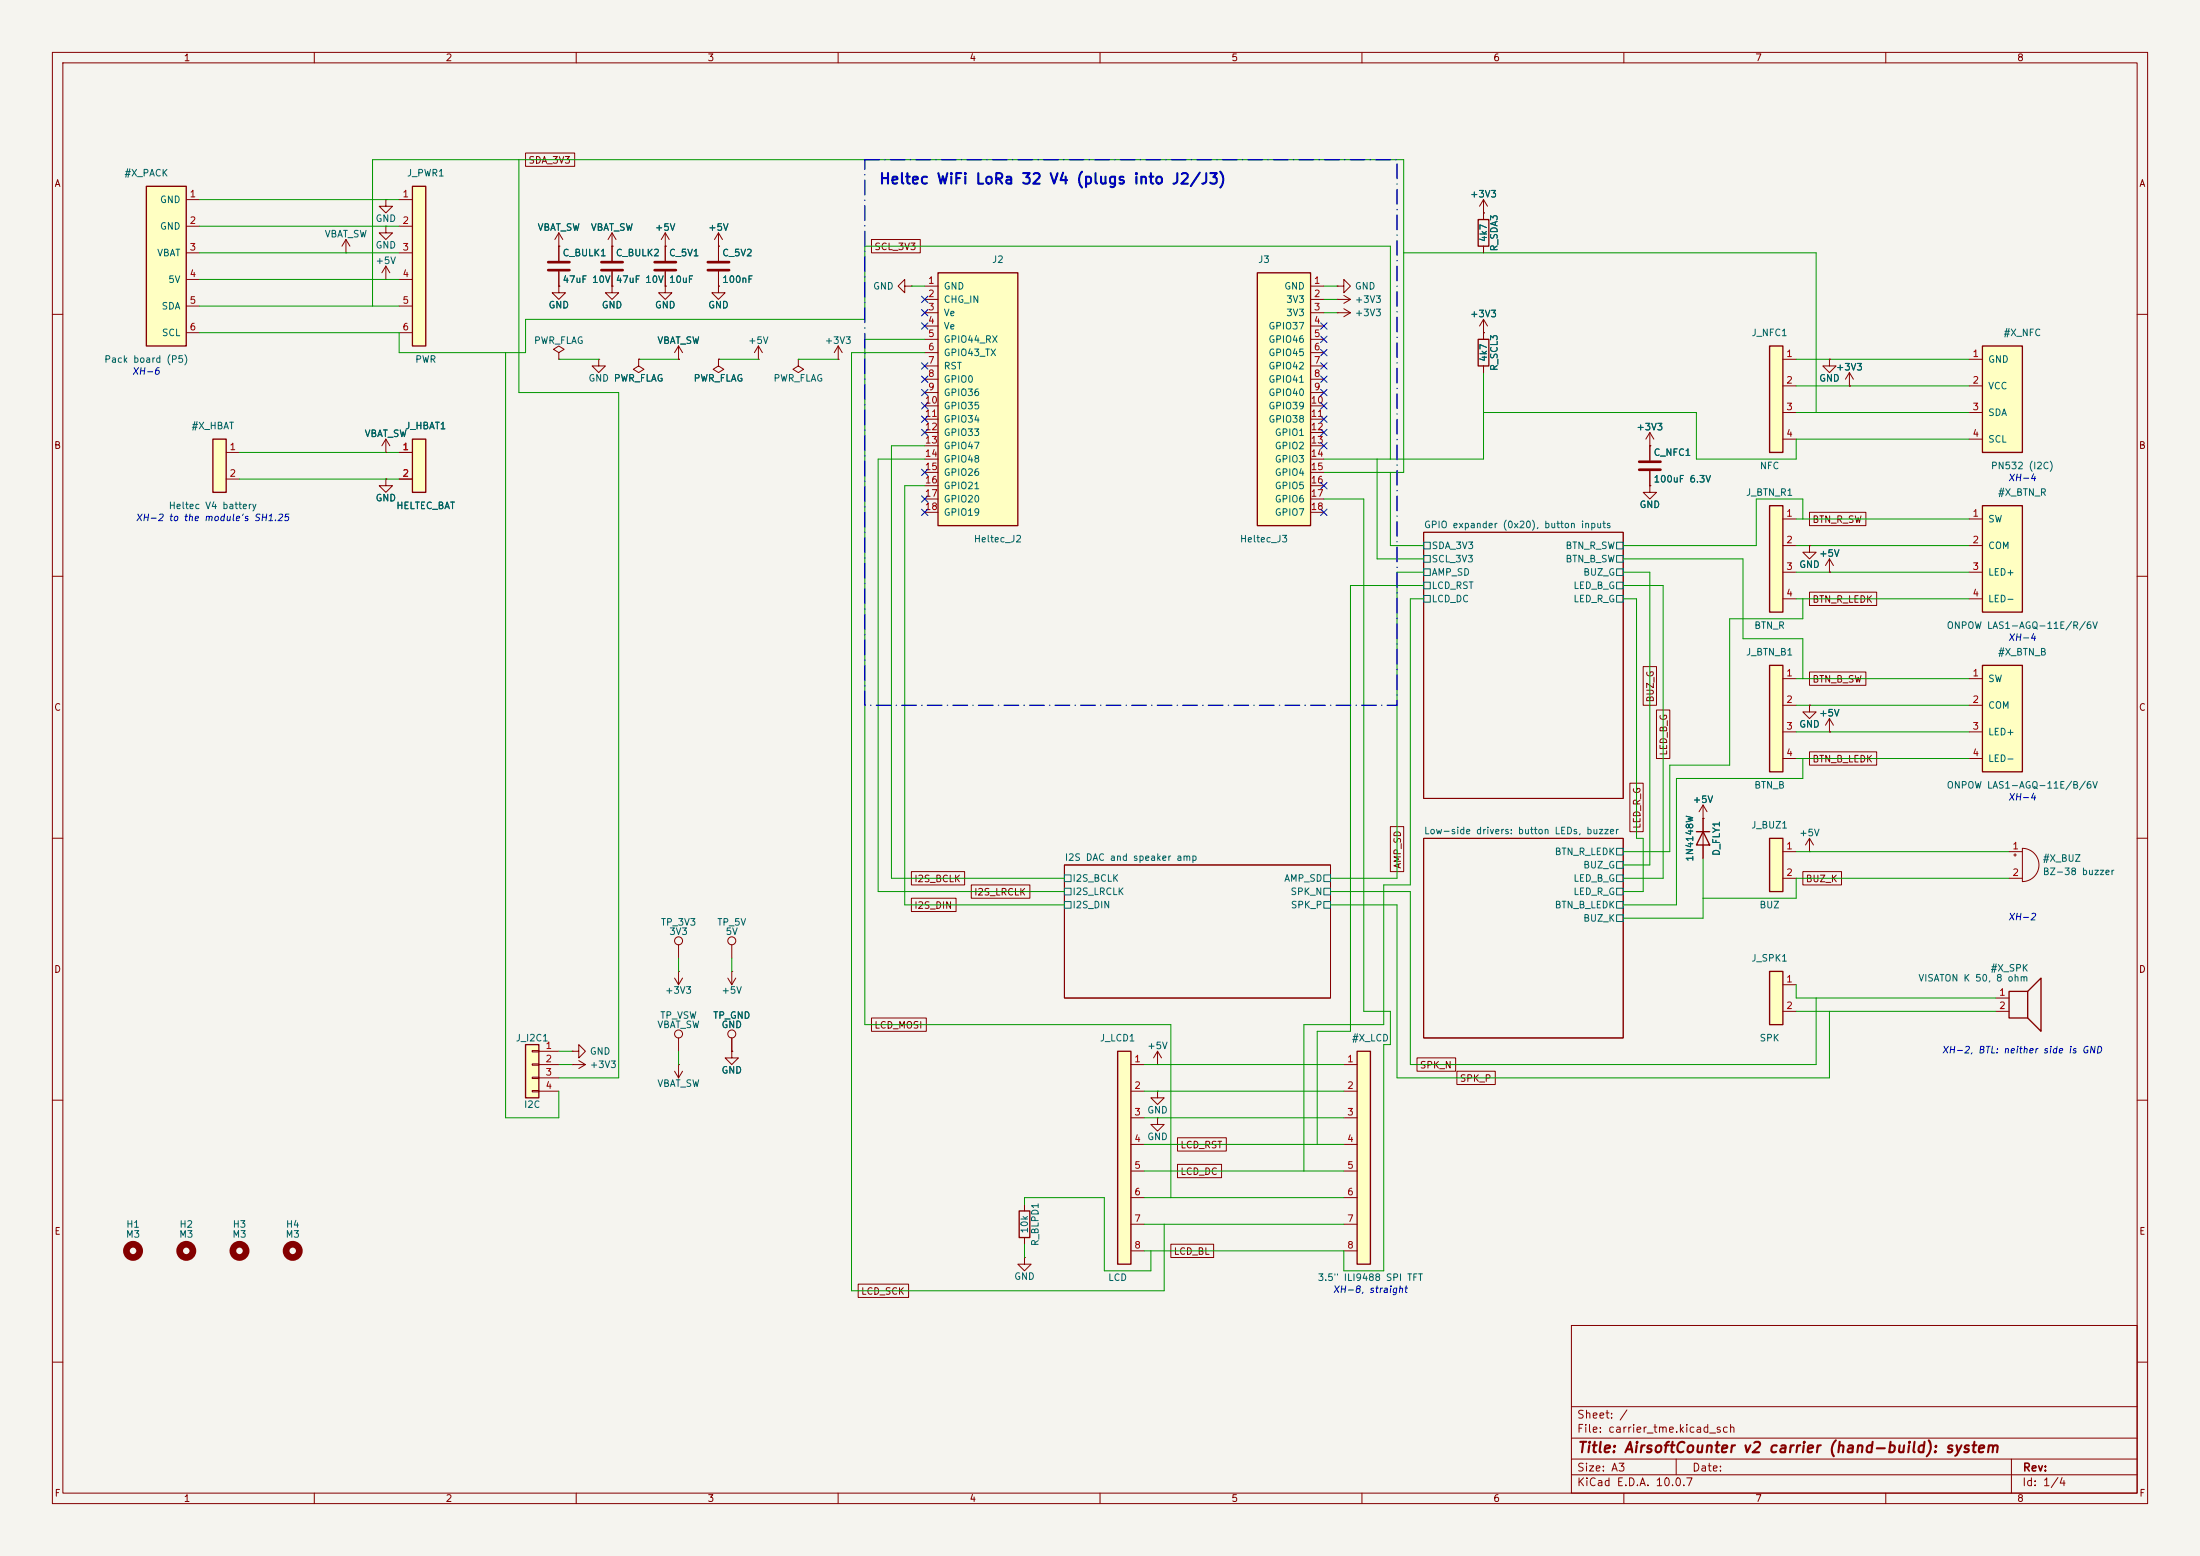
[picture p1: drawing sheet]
<svg xmlns="http://www.w3.org/2000/svg" width="420mm" height="297mm" viewBox="0 0 420 297" stroke-linecap="round" stroke-linejoin="round" font-family="sans-serif">
<path d="M0 0h420v297h-420z" fill="#f5f4ef" stroke="#f5f4ef" stroke-width=".19"/>
<g fill="none" stroke="#840000" stroke-width=".19">
<path d="M10 10h400v277h-400zM12 12h396v273h-396zM60 10v2M110 10v2M160 10v2M210 10v2M260 10v2M310 10v2M360 10v2M73.7 38.1v1.3h1.2l-1.2 1.2-1.3-1.2h1.3M73.7 38.1h.1M10 60h2"/>
<path d="M408 60h2M10 110h2M271.8 101.6h38.1v50.8h-38.1zM408 110h2M10 160h2M408 160h2M203.2 165.1h50.8v25.4h-50.8zM271.8 160h38.1v38.1h-38.1zM129.5 180.3v2.6M138.9 186.7l.8 1.3M139.7 185.4h.1M139.7 180.3v2.6"/>
<path d="M139.7 185.4v2.6M139.7 198.1v2.6M140.5 186.7l-.8 1.3M10 210h2M109.2 200.7h1.3v-1.3l1.3 1.3-1.3 1.2v-1.2M109.2 200.7h.1M139.7 200.7v1.2h1.3l-1.3 1.3-1.3-1.3h1.3M139.7 200.7h.1M408 210h2M300 253h108v32h-108zM10 260h2M300 278.5h108"/>
<path d="M300 274.5h108M300 268.5h108M320 278.5v3M384 278.5v6.5M408 260h2M60 285v2M110 285v2M160 285v2M210 285v2M260 285v2M300 281.5h108M310 285v2"/>
<path d="M360 285v2"/>
<circle cx="129.5" cy="179.6" r=".76"/>
<circle cx="139.7" cy="179.6" r=".76"/>
<circle cx="139.7" cy="197.4" r=".76"/>
</g>
<g fill="none" stroke="#006464" stroke-width=".19">
<path d="M271.8 103.5h1.2v1.3h-1.2zM271.8 106h1.2v1.3h-1.2zM271.8 108.6h1.2v1.3h-1.2zM271.8 111.1h1.2v1.3h-1.2zM271.8 113.7h1.2v1.2h-1.2zM308.6 103.5h1.3v1.3h-1.3zM308.6 106h1.3v1.3h-1.3zM308.6 108.6h1.3v1.3h-1.3zM308.6 111.1h1.3v1.3h-1.3zM308.6 113.7h1.3v1.2h-1.3zM203.2 167h1.3v1.3h-1.3zM203.2 169.5h1.3v1.3h-1.3z"/>
<path d="M203.2 172.1h1.3v1.3h-1.3zM252.7 167h1.3v1.3h-1.3zM252.7 169.5h1.3v1.3h-1.3zM252.7 172.1h1.3v1.3h-1.3zM308.6 161.9h1.3v1.3h-1.3zM308.6 164.5h1.3v1.2h-1.3zM308.6 167h1.3v1.3h-1.3zM308.6 169.5h1.3v1.3h-1.3zM308.6 172.1h1.3v1.3h-1.3zM308.6 174.6h1.3v1.3h-1.3z"/>
</g>
<path d="M100.3 199.4h2.6v10.2h-2.6z" fill="#ffffc2"/>
<path d="M100.3 199.4h2.6v10.2h-2.6z" fill="none" stroke="#840000" stroke-width=".25"/>
<path d="M101.6 200.5h1.3v.3h-1.3zM101.6 203.1h1.3v.2h-1.3zM101.6 205.6h1.3v.3h-1.3zM101.6 208.2h1.3v.2h-1.3zM102.9 200.7h3.8M102.9 203.2h3.8M102.9 205.7h3.8M102.9 208.3h3.8" fill="none" stroke="#840000" stroke-width=".19"/>
<path d="M40.6 83.8h2.6v10.2h-2.6z" fill="#ffffc2"/>
<path d="M40.6 83.8h2.6v10.2h-2.6z" fill="none" stroke="#840000" stroke-width=".25"/>
<path d="M43.2 86.4h2.5M43.2 91.4h2.5" fill="none" stroke="#840000" stroke-width=".19"/>
<path d="M27.9 35.6h7.7v30.4h-7.7z" fill="#ffffc2"/>
<path d="M27.9 35.6h7.7v30.4h-7.7z" fill="none" stroke="#840000" stroke-width=".25"/>
<g fill="none" stroke="#840000" stroke-width=".19">
<path d="M35.6 38.1h2.5M35.6 43.2h2.5M35.6 48.3h2.5M35.6 53.3h2.5M35.6 58.4h2.5M66 48.3h.1M66 45.7l-.7 1.3M66 45.7l.8 1.3M66 45.7v2.6M73.7 53.3h.1M73.7 43.2v1.3h1.2l-1.2 1.2-1.3-1.2h1.3M73.7 43.2h.1"/>
<path d="M73.7 50.8l-.8 1.3M73.7 50.8l.7 1.3M73.7 50.8v2.5M35.6 63.5h2.5M144.8 68.6h.1M144.8 66l-.8 1.3M144.8 66l.7 1.3M144.8 66v2.6M128.8 186.7l.7 1.3M129.5 185.4h.1M129.5 185.4v2.6M130.3 186.7l-.8 1.3"/>
<path d="M109.2 203.2h.1M109.2 203.2h2.6M110.5 202.4l1.3 .8M111.8 203.2l-1.3 .8M128.8 204.5l.7 1.2M129.5 203.2h.1M129.5 203.2v2.5M130.3 204.5l-.8 1.2"/>
</g>
<g fill="none" stroke="#840000" stroke-width="1.3">
<circle cx="45.7" cy="238.8" r="1.27"/>
<circle cx="55.9" cy="238.8" r="1.27"/>
</g>
<path d="M259.1 200.7h2.5v40.6h-2.5z" fill="#ffffc2"/>
<path d="M259.1 200.7h2.5v40.6h-2.5z" fill="none" stroke="#840000" stroke-width=".25"/>
<g fill="none" stroke="#840000" stroke-width=".19">
<path d="M116.8 54.6v1.3h1.3l-1.3 1.3-1.2-1.3h1.2M116.8 54.6h.1M127 54.6v1.3h1.3l-1.3 1.3-1.3-1.3h1.3M127 54.6h.1M114.3 68.6v1.3h1.3l-1.3 1.2-1.3-1.2h1.3M114.3 68.6h.1M121.9 68.6v1.3l1 .6-1 .6-1-.6 1-.6M121.9 68.6h.1M129.5 68.6h.1M129.5 66l-.7 1.3M129.5 66l.8 1.3M129.5 66v2.6"/>
<path d="M256.5 203.2h2.6M256.5 208.3h2.6M256.5 213.4h2.6M256.5 218.4h2.6M256.5 223.5h2.6M256.5 228.6h2.6M256.5 233.7h2.6M256.5 238.8h2.6"/>
</g>
<g fill="none" stroke="#840000" stroke-width="1.3">
<circle cx="25.4" cy="238.8" r="1.27"/>
<circle cx="35.6" cy="238.8" r="1.27"/>
</g>
<path d="M337.8 66h2.6v20.4h-2.6z" fill="#ffffc2"/>
<path d="M337.8 66h2.6v20.4h-2.6z" fill="none" stroke="#840000" stroke-width=".25"/>
<g fill="none" stroke="#840000" stroke-width=".19">
<path d="M106.7 67.3l1-.6-1-.7-1 .7 1 .6v1.3M106.7 68.6h.1M340.4 68.6h2.5M340.4 73.7h2.5M340.4 78.7h2.5M340.4 83.8h2.5M129.5 198.1v2.6"/>
<circle cx="129.5" cy="197.4" r=".76"/>
</g>
<path d="M179.1 52.1h15.2v48.2h-15.2z" fill="#ffffc2"/>
<path d="M179.1 52.1h15.2v48.2h-15.2z" fill="none" stroke="#840000" stroke-width=".25"/>
<g fill="none" stroke="#840000" stroke-width=".19">
<path d="M176.5 54.6h2.6M176.5 57.2h2.6M176.5 59.7h2.6M176.5 62.2h2.6M176.5 64.8h2.6M176.5 67.3h2.6M176.5 69.9h2.6M176.5 72.4h2.6M176.5 74.9h2.6M176.5 77.5h2.6M176.5 80h2.6M176.5 82.6h2.6"/>
<path d="M176.5 85.1h2.6M176.5 87.6h2.6M176.5 90.2h2.6M176.5 92.7h2.6M176.5 95.3h2.6M176.5 97.8h2.6"/>
</g>
<path d="M240 52.1h10.2v48.2h-10.2z" fill="#ffffc2"/>
<path d="M240 52.1h10.2v48.2h-10.2z" fill="none" stroke="#840000" stroke-width=".25"/>
<g fill="none" stroke="#840000" stroke-width=".19">
<path d="M106.7 47v2.8M106.7 51.8v2.8M116.8 47h.1M116.8 44.5v5.3M116.8 51.8v2.8M116.8 44.5l-.7 1.2M116.8 44.5l.8 1.2M127 47h.1M127 44.5l-.8 1.2M127 44.5l.8 1.2M127 44.5v5.3M127 51.8v2.8"/>
<path d="M137.2 47h.1M137.2 44.5l-.8 1.2M137.2 44.5l.7 1.2M137.2 44.5v5.3M137.2 51.8v2.8M172.7 54.6v-1.3l-1.3 1.3 1.3 1.3v-1.3h1.3M174 54.6h.1M250.2 54.6h2.5M250.2 57.2h2.5M250.2 59.7h2.5M250.2 62.2h2.5M250.2 64.8h2.5"/>
<path d="M250.2 67.3h2.5M250.2 69.9h2.5M250.2 72.4h2.5M250.2 74.9h2.5M250.2 77.5h2.5M349.2 68.6v1.3h1.3l-1.3 1.2-1.2-1.2h1.2M349.2 68.6h.1M250.2 80h2.5M250.2 82.6h2.5M250.2 85.1h2.5M250.2 87.6h2.5M250.2 90.2h2.5"/>
<path d="M250.2 92.7h2.5M250.2 95.3h2.5M250.2 97.8h2.5M345.4 104.1v1.3h1.3l-1.3 1.3-1.2-1.3h1.2M345.4 104.1h.1M349.2 109.2h.1M349.2 106.7l-.7 1.3M349.2 106.7l.8 1.3M349.2 106.7v2.5"/>
</g>
<path d="M104.6 50h4.1M104.6 51.6h4.1M114.8 50h4.1M114.8 51.6h4.1M125 50h4M125 51.6h4M135.1 50h4.1M135.1 51.6h4.1" fill="none" stroke="#840000" stroke-width=".51"/>
<path d="M378.5 96.5h7.6v20.3h-7.6z" fill="#ffffc2"/>
<path d="M378.5 96.5h7.6v20.3h-7.6z" fill="none" stroke="#840000" stroke-width=".25"/>
<g fill="none" stroke="#840000" stroke-width=".19">
<path d="M106.7 47h.1M106.7 44.5l-.8 1.2M106.7 44.5l.7 1.2M106.7 44.5v2.5M353.1 73.7h.1M353.1 71.1l-.8 1.3M353.1 71.1l.7 1.3M353.1 71.1v2.6M73.7 91.4v1.3h1.2l-1.2 1.3-1.3-1.3h1.3M73.7 91.4h.1M375.9 99.1h2.6M375.9 104.1h2.6"/>
<path d="M375.9 109.2h2.6M375.9 114.3h2.6"/>
</g>
<path d="M378.5 66h7.6v20.4h-7.6z" fill="#ffffc2"/>
<path d="M378.5 66h7.6v20.4h-7.6z" fill="none" stroke="#840000" stroke-width=".25"/>
<g fill="none" stroke="#840000" stroke-width=".19">
<path d="M106.7 54.6v1.3h1.2l-1.2 1.3-1.3-1.3h1.3M106.7 54.6h.1M255.3 59.7h.1M255.3 54.6h1.2v-1.3l1.3 1.3-1.3 1.3v-1.3M255.3 54.6h.1M255.3 57.2h.1M255.3 59.7h2.5M255.3 57.2h2.5M256.5 58.9l1.3 .8M256.5 56.4l1.3 .8M257.8 59.7l-1.3 .8M257.8 57.2l-1.3 .7"/>
<path d="M375.9 68.6h2.6M375.9 73.7h2.6M375.9 78.7h2.6M375.9 83.8h2.6"/>
</g>
<path d="M78.7 35.6h2.6v30.4h-2.6z" fill="#ffffc2"/>
<path d="M78.7 35.6h2.6v30.4h-2.6zM282.2 41.9h2v5.1h-2zM282.2 64.8h2v5.1h-2z" fill="none" stroke="#840000" stroke-width=".25"/>
<g fill="none" stroke="#840000" stroke-width=".19">
<path d="M76.2 38.1h2.5M283.2 38.1l-.8 1.3M283.2 38.1l.8 1.3M283.2 38.1v3.8M76.2 43.2h2.5M76.2 48.3h2.5M76.2 53.3h2.5M76.2 58.4h2.5M283.2 40.6h.1M283.2 47v1.3M76.2 63.5h2.5M283.2 63.5h.1"/>
<path d="M283.2 61v3.8M283.2 69.9v1.2M283.2 61l-.8 1.2M283.2 61l.8 1.2"/>
</g>
<path d="M78.7 83.8h2.6v10.2h-2.6z" fill="#ffffc2"/>
<path d="M78.7 83.8h2.6v10.2h-2.6z" fill="none" stroke="#840000" stroke-width=".25"/>
<path d="M73.7 86.4h.1M73.7 83.8l-.8 1.3M73.7 83.8l.7 1.3M73.7 83.8v2.6M76.2 86.4h2.5M76.2 91.4h2.5" fill="none" stroke="#840000" stroke-width=".19"/>
<path d="M337.8 160h2.6v10.2h-2.6z" fill="#ffffc2"/>
<path d="M337.8 160h2.6v10.2h-2.6z" fill="none" stroke="#840000" stroke-width=".25"/>
<path d="M340.4 162.6h2.5M340.4 167.6h2.5M221 208.3v1.3h1.2l-1.2 1.2-1.3-1.2h1.3M221 208.3h.1M221 203.2h.1M221 213.4v1.2h1.2l-1.2 1.3-1.3-1.3h1.3M221 213.4h.1M221 200.7l-.8 1.2M221 200.7l.7 1.2M221 200.7v2.5" fill="none" stroke="#840000" stroke-width=".19"/>
<path d="M337.8 185.4h2.6v10.2h-2.6z" fill="#ffffc2"/>
<path d="M337.8 185.4h2.6v10.2h-2.6z" fill="none" stroke="#840000" stroke-width=".25"/>
<path d="M340.4 188h2.5M340.4 193h2.5" fill="none" stroke="#840000" stroke-width=".19"/>
<path d="M213.4 200.7h2.5v40.6h-2.5z" fill="#ffffc2"/>
<path d="M213.4 200.7h2.5v40.6h-2.5z" fill="none" stroke="#840000" stroke-width=".25"/>
<path d="M215.9 203.2h2.5M215.9 208.3h2.5M215.9 213.4h2.5M215.9 218.4h2.5M215.9 223.5h2.5M215.9 228.6h2.5M215.9 233.7h2.5M215.9 238.8h2.5" fill="none" stroke="#840000" stroke-width=".19"/>
<path d="M378.5 127h7.6v20.3h-7.6z" fill="#ffffc2"/>
<path d="M378.5 127h7.6v20.3h-7.6z" fill="none" stroke="#840000" stroke-width=".25"/>
<path d="M375.9 129.5h2.6M375.9 134.6h2.6M375.9 139.7h2.6M375.9 144.8h2.6" fill="none" stroke="#840000" stroke-width=".19"/>
<path d="M337.8 127h2.6v20.3h-2.6z" fill="#ffffc2"/>
<path d="M337.8 127h2.6v20.3h-2.6zM323.8 158.8h2.6M325.1 158.8l1.3 2.5h-2.6zM383.5 189.2h3.6v5.1h-3.6zM387.1 189.2l2.5-2.5v10.2l-2.5-2.6M194.6 231.1h2v5.1h-2z" fill="none" stroke="#840000" stroke-width=".25"/>
<g fill="none" stroke="#840000" stroke-width=".19">
<path d="M137.2 54.6v1.3h1.2l-1.2 1.3-1.3-1.3h1.3M137.2 54.6h.1M137.2 68.6v1.3l1 .6-1 .6-1.1-.6 1.1-.6M137.2 68.6h.1M152.4 68.6v1.3l1 .6-1 .6-1-.6 1-.6M152.4 68.6h.1M160 68.6h.1M160 66l-.7 1.3M160 66l.8 1.3M160 66v2.6M315 85.1h.1M315 92.7v1.3h1.2l-1.2 1.3-1.3-1.3h1.3"/>
<path d="M315 92.7h.1M315 82.6l-.8 1.2M315 82.6l.7 1.2M315 82.6v5.3M315 89.9v2.8M340.4 129.5h2.5M340.4 134.6h2.5M340.4 139.7h2.5M345.4 134.6v1.3h1.3l-1.3 1.3-1.2-1.3h1.2M345.4 134.6h.1M349.2 139.7h.1M349.2 137.2l-.7 1.2"/>
<path d="M349.2 137.2l.8 1.2M349.2 137.2v2.5M325.1 156.2h.1M325.1 153.7v10.1M325.1 153.7l-.7 1.2M325.1 153.7l.8 1.2M340.4 144.8h2.5M345.4 162.6h.1M345.4 160l-.7 1.3M345.4 160l.8 1.3M345.4 160v2.6M383.5 162.6h2.6"/>
<path d="M383.5 167.6h2.6M384.4 163.2h.5M384.7 162.9v.5M386.1 161.9a3.2 3.2 0 0 1 3.1 3.2 3.2 3.2 0 0 1-3.1 3.2zM381 190.5h2.5M381 193h2.5M195.6 229.9v1.2M195.6 236.2v1.3M195.6 240v1.3h1.2l-1.2 1.3-1.3-1.3h1.3M195.6 240h.1"/>
</g>
<path d="M312.9 88.1h4.1M312.9 89.7h4.1" fill="none" stroke="#840000" stroke-width=".51"/>
<path d="M337.8 96.5h2.6v20.3h-2.6z" fill="#ffffc2"/>
<path d="M337.8 96.5h2.6v20.3h-2.6z" fill="none" stroke="#840000" stroke-width=".25"/>
<g fill="none" stroke="#840000" stroke-width=".19">
<path d="M100.3 29.2h9.4v2.6h-9.4zM106.7 47h.1M106.7 54.6h.1M106.7 47v2.8M106.7 51.8v2.8M116.8 47h.1M116.8 54.6h.1M116.8 47v2.8M116.8 51.8v2.8M127 47h.1M127 54.6h.1M127 47v2.8"/>
<path d="M127 51.8v2.8M137.2 47h.1M137.2 54.6h.1M137.2 47v2.8M137.2 51.8v2.8M166.4 45.7h9.3v2.6h-9.3zM283.2 40.6h.1M283.2 40.6v1.3M283.2 47v1.3M121.9 68.6h.1M129.5 68.6h.1M137.2 68.6h.1"/>
<path d="M283.2 63.5h.1M283.2 63.5v1.3M283.2 69.9v1.2M349.2 68.6h.1M353.1 73.7h.1M73.7 86.4h.1M73.7 91.4h.1M76.2 86.4h2.5M76.2 91.4h2.5M315 85.1h.1M315 92.7h.1M315 85.1v2.8"/>
<path d="M315 89.9v2.8M340.4 99.1h2.5M345.4 97.8h10.8v2.5h-10.8zM340.4 104.1h2.5M340.4 109.2h2.5M340.4 114.3h2.5M345.4 113h12.9v2.6h-12.9zM345.4 104.1h.1M349.2 109.2h.1M313.7 127.2h2.5v7.4h-2.5zM316.2 135.5h2.6v9.3h-2.6zM345.4 128.3h10.8v2.5h-10.8z"/>
<path d="M345.4 134.6h.1M349.2 139.7h.1M265.4 157.8h2.6v8.6h-2.6zM311.1 149.5h2.6v9.3h-2.6zM325.1 156.2h.1M325.1 156.2v2.6M345.4 143.5h12.9v2.6h-12.9zM174 171.4h8.5v2.6h-8.5zM174 166.4h10.2v2.5h-10.2zM185.4 168.9h11.2v2.6h-11.2zM325.1 161.3v2.5M344.2 166.4h7.4v2.5h-7.4z"/>
<path d="M139.7 198.1v2.6M166.4 194.3h10.4v2.6h-10.4zM139.7 200.7h.1M224.8 217.2h9.3v2.5h-9.3zM270.5 201.9h7.4v2.6h-7.4zM278.1 204.5h7.4v2.5h-7.4zM223.5 237.5h8.2v2.5h-8.2zM224.8 222.2h8.4v2.6h-8.4zM163.8 245.1h9.6v2.6h-9.6z"/>
</g>
<g fill="none" stroke="#009600" stroke-width=".19">
<path d="M38.1 38.1h38.1M99.1 30.5v44.4h19v130.8h-11.4M38.1 58.4h38.1M38.1 53.3h38.1M38.1 43.2h38.1M38.1 48.3h38.1M71.1 58.4v-27.9h196.9v59.7h-15.3M174 54.6h2.5M252.7 54.6h2.6M252.7 59.7h2.6M252.7 57.2h2.6M268 48.3h78.7v30.4"/>
<path d="M38.1 63.5h38.1v3.8h24.1v-6.3h64.8v-14h100.3v40.6M96.5 67.3v146.1h10.2v-5.1M106.7 68.6h7.6M121.9 68.6h7.6M137.2 68.6h7.6M152.4 68.6h7.6M176.5 64.8h-11.4v130.8h58.4v33M176.5 67.3h-13.9v179.1h59.6v-12.7M283.2 71.1v16.5h-30.5M283.2 78.7h40.6v8.9h19.1v-3.8h33M342.9 73.7h33M342.9 68.6h33"/>
<path d="M342.9 78.7h33M45.7 91.4h30.5M45.7 86.4h30.5M176.5 92.7h-3.8v80h30.5M176.5 85.1h-6.3v82.5h33M176.5 87.6h-8.9v82.6h35.6M252.7 95.3h7.6v97.7h5.1v6.4h-1.2v43.2h-7.7v-3.8h-38.1M262.9 87.6v19.1h8.9M265.4 90.2v13.9h6.4M342.9 99.1h33M344.2 99.1v-3.8h-8.9v8.8h-25.4M271.8 114.3h-2.6v54.6h-5v26.7h-15.3v27.9"/>
<path d="M271.8 109.2h-5.1v58.4h-12.7M271.8 111.8h-14v85.1h-6.3v21.5M309.9 111.8h7.6v55.8h-7.6M309.9 114.3h2.5v45.7h1.3v10.2h-3.8M309.9 109.2h5.1v55.9h-5.1M309.9 106.7h22.8v15.2h11.5v7.6M342.9 109.2h33M342.9 114.3h33M342.9 104.1h33M344.2 114.3v3.8h-14v28h-11.4v16.5h-8.9M342.9 129.5h33M342.9 134.6h33"/>
<path d="M342.9 139.7h33M342.9 144.8h33M344.2 144.8v3.8h-24.2v24.1h-10.1M254 170.2h15.2v33h77.5v-12.7M254 172.7h12.7v33h82.5v-12.7M325.1 163.8v11.5h-15.2M342.9 162.6h40.6M383.5 167.6h-40.6v3.9h-17.8M129.5 182.9v2.5M139.7 182.9v2.5M342.9 188v2.5h38.1M342.9 193h38.1"/>
<path d="M106.7 203.2h2.5M106.7 200.7h2.5M129.5 200.7v2.5M218.4 208.3h38.1M218.4 203.2h38.1M218.4 213.4h38.1M218.4 218.4h38.1M195.6 229.9v-1.3h15.2v14h8.9v-3.8M195.6 237.5v2.5M218.4 228.6h38.1M218.4 233.7h38.1M218.4 223.5h38.1"/>
</g>
<g fill="none" stroke="#000084" stroke-width=".19">
<path d="M175.9 59.1l1.2 1.2M175.9 56.5l1.2 1.3M177.1 59.1l-1.2 1.2M177.1 56.5l-1.2 1.3M175.9 71.8l1.2 1.2M175.9 76.9l1.2 1.2M175.9 74.3l1.2 1.2M175.9 79.4l1.2 1.2M175.9 61.6l1.2 1.2M175.9 69.2l1.2 1.3M177.1 71.8l-1.2 1.2M177.1 76.9l-1.2 1.2"/>
<path d="M177.1 74.3l-1.2 1.2M177.1 79.4l-1.2 1.2M177.1 61.6l-1.2 1.2M177.1 69.2l-1.2 1.3M252.1 76.9l1.2 1.2M252.1 61.6l1.2 1.2M252.1 64.2l1.2 1.2M252.1 79.4l1.2 1.2M252.1 66.7l1.2 1.2M252.1 74.3l1.2 1.2M252.1 71.8l1.2 1.2M252.1 69.2l1.2 1.3"/>
<path d="M253.3 76.9l-1.2 1.2M253.3 61.6l-1.2 1.2M253.3 64.2l-1.2 1.2M253.3 79.4l-1.2 1.2M253.3 66.7l-1.2 1.2M253.3 74.3l-1.2 1.2M253.3 71.8l-1.2 1.2M253.3 69.2l-1.2 1.3M175.9 81.9l1.2 1.3M175.9 94.6l1.2 1.3M175.9 89.6l1.2 1.2M175.9 97.2l1.2 1.2"/>
<path d="M177.1 81.9l-1.2 1.3M177.1 94.6l-1.2 1.3M177.1 89.6l-1.2 1.2M177.1 97.2l-1.2 1.2M252.1 92.1l1.2 1.2M252.1 84.5l1.2 1.2M252.1 97.2l1.2 1.2M252.1 81.9l1.2 1.3M253.3 92.1l-1.2 1.2M253.3 84.5l-1.2 1.2M253.3 97.2l-1.2 1.2M253.3 81.9l-1.2 1.3"/>
</g>
<path d="M165.1 30.5h101.6v104.1h-101.6z" fill="none" stroke="#0000c2" stroke-width=".25" stroke-dasharray="2.8 1 .1 1"/>
<text font-size="2" fill="#0000c2" x="167.7" y="35.6">Heltec WiFi LoRa 32 V4 (plugs into J2/J3)</text>
<text font-size="2" fill="#840000" x="301" y="277.8">Title: AirsoftCounter v2 carrier (hand-build): system</text>
<g font-size="1.5" fill="#840000">
<text x="300.9" y="273.8">File: carrier_tme.kicad_sch</text>
<text x="300.9" y="271.1">Sheet: /</text>
<text x="300.9" y="281.2">Size: A3</text>
<text x="322.9" y="281.2">Date:</text>
<text x="386" y="281.2">Rev:</text>
<text x="300.9" y="284">KiCad E.D.A. 10.0.7</text>
<text x="385.9" y="284">Id: 1/4</text>
</g>
<g font-size="1.3" fill="#840000">
<text x="35" y="12">1</text>
<text x="85" y="12">2</text>
<text x="135" y="12">3</text>
<text x="185" y="12">4</text>
<text x="235" y="12">5</text>
<text x="285" y="12">6</text>
<text x="335" y="12">7</text>
<text x="385" y="12">8</text>
<text x="10.3" y="36">A</text>
<text x="100.8" y="31.5">SDA_3V3</text>
<text x="408.3" y="36">A</text>
<text x="166.8" y="48">SCL_3V3</text>
<text x="10.2" y="86">B</text>
<text x="408.2" y="86">B</text>
<text x="345.9" y="100.1">BTN_R_SW</text>
<text x="345.9" y="115.4">BTN_R_LEDK</text>
<text x="345.9" y="130.6">BTN_B_SW</text>
<text x="10.2" y="136">C</text>
<text x="316" y="134.2" transform="rotate(-90 316 134.2)">BUZ_G</text>
<text x="408.2" y="136">C</text>
<text x="318.6" y="144.3" transform="rotate(-90 318.6 144.3)">LED_B_G</text>
<text x="345.9" y="145.8">BTN_B_LEDK</text>
<text x="313.5" y="158.3" transform="rotate(-90 313.5 158.3)">LED_R_G</text>
<text x="267.8" y="165.9" transform="rotate(-90 267.8 165.9)">AMP_SD</text>
<text x="174.4" y="173.8">I2S_DIN</text>
<text x="174.4" y="168.7">I2S_BCLK</text>
<text x="185.9" y="171.2">I2S_LRCLK</text>
<text x="344.6" y="168.7">BUZ_K</text>
<text x="10.2" y="186">D</text>
<text x="408.2" y="186">D</text>
<text x="166.8" y="196.6">LCD_MOSI</text>
<text x="271" y="204.3">SPK_N</text>
<text x="278.6" y="206.8">SPK_P</text>
<text x="225.2" y="219.5">LCD_RST</text>
<text x="225.2" y="224.6">LCD_DC</text>
<text x="10.3" y="236">E</text>
<text x="224" y="239.8">LCD_BL</text>
<text x="408.3" y="236">E</text>
<text x="164.3" y="247.4">LCD_SCK</text>
<text x="10.3" y="286">F</text>
<text x="35" y="287">1</text>
<text x="85" y="287">2</text>
<text x="135" y="287">3</text>
<text x="185" y="287">4</text>
<text x="235" y="287">5</text>
<text x="285" y="287">6</text>
<text x="335" y="287">7</text>
<text x="385" y="287">8</text>
<text x="408.3" y="286">F</text>
</g>
<g font-size="1.3" fill="#006464">
<text x="23.6" y="34">#X_PACK</text>
<text x="77.6" y="34">J_PWR1</text>
<text x="30.4" y="39.1">GND</text>
<text x="280.5" y="38">+3V3</text>
<text x="30.4" y="44.1">GND</text>
<text x="61.9" y="45.6">VBAT_SW</text>
<text x="71.6" y="42.7">GND</text>
<text x="71.6" y="47.7">GND</text>
<text x="102.5" y="44.4">VBAT_SW</text>
<text x="112.7" y="44.4">VBAT_SW</text>
<text x="124.9" y="44.4">+5V</text>
<text x="135.1" y="44.4">+5V</text>
<text x="284.2" y="46.3" transform="rotate(-90 284.2 46.3)">4k7</text>
<text x="29.9" y="49.2">VBAT</text>
<text x="71.6" y="50.7">+5V</text>
<text x="107.3" y="49.2">C_BULK1</text>
<text x="117.5" y="49.2">C_BULK2</text>
<text x="127.6" y="49.2">C_5V1</text>
<text x="137.8" y="49.2">C_5V2</text>
<text x="189.3" y="50.5">J2</text>
<text x="240.1" y="50.5">J3</text>
<text x="286.2" y="48.1" transform="rotate(-90 286.2 48.1)">R_SDA3</text>
<text x="30.7" y="59.4">SDA</text>
<text x="32" y="54.3">5V</text>
<text x="104.6" y="59.2">GND</text>
<text x="107.3" y="54.3">47uF 10V</text>
<text x="114.8" y="59.2">GND</text>
<text x="117.5" y="54.3">47uF 10V</text>
<text x="124.9" y="59.2">GND</text>
<text x="127.6" y="54.3">10uF</text>
<text x="135.1" y="59.2">GND</text>
<text x="137.8" y="54.3">100nF</text>
<text x="166.6" y="55.6">GND</text>
<text x="180.1" y="55.6">GND</text>
<text x="180.1" y="58.1">CHG_IN</text>
<text x="245.1" y="55.6">GND</text>
<text x="245.4" y="58.1">3V3</text>
<text x="258.6" y="55.6">GND</text>
<text x="258.6" y="58.1">+3V3</text>
<text x="30.8" y="64.5">SCL</text>
<text x="101.8" y="65.9">PWR_FLAG</text>
<text x="125.4" y="65.9">VBAT_SW</text>
<text x="142.7" y="65.9">+5V</text>
<text x="157.4" y="65.9">+3V3</text>
<text x="180.1" y="60.7">Ve</text>
<text x="180.1" y="63.2">Ve</text>
<text x="180.1" y="65.7">GPIO44_RX</text>
<text x="242.1" y="63.2">GPIO37</text>
<text x="242.1" y="65.7">GPIO46</text>
<text x="245.4" y="60.7">3V3</text>
<text x="258.6" y="60.7">+3V3</text>
<text x="280.5" y="60.9">+3V3</text>
<text x="334.3" y="64.5">J_NFC1</text>
<text x="382.4" y="64.5">#X_NFC</text>
<text x="19.8" y="69.5">Pack board (P5)</text>
<text x="79.2" y="69.5">PWR</text>
<text x="180.1" y="68.3">GPIO43_TX</text>
<text x="180.1" y="70.8">RST</text>
<text x="242.1" y="68.3">GPIO45</text>
<text x="242.1" y="70.8">GPIO42</text>
<text x="284.2" y="69.2" transform="rotate(-90 284.2 69.2)">4k7</text>
<text x="286.2" y="70.9" transform="rotate(-90 286.2 70.9)">R_SCL3</text>
<text x="350.4" y="71">+3V3</text>
<text x="379.4" y="69.5">GND</text>
<text x="112.2" y="73.1">GND PWR_FLAG</text>
<text x="117.1" y="73.1">PWR_FLAG</text>
<text x="132.3" y="73.1">PWR_FLAG</text>
<text x="147.6" y="73.1">PWR_FLAG</text>
<text x="180.1" y="73.4">GPIO0</text>
<text x="180.1" y="75.9">GPIO36</text>
<text x="242.1" y="73.4">GPIO41</text>
<text x="242.1" y="75.9">GPIO40</text>
<text x="347.2" y="73.1">GND</text>
<text x="379.4" y="74.6">VCC</text>
<text x="36.5" y="82.2">#X_HBAT</text>
<text x="69.5" y="83.7">VBAT_SW</text>
<text x="77.3" y="82.2">J_HBAT1</text>
<text x="180.1" y="78.4">GPIO35</text>
<text x="180.1" y="81">GPIO34</text>
<text x="180.1" y="83.5">GPIO33</text>
<text x="242.1" y="78.4">GPIO39</text>
<text x="242.1" y="81">GPIO38</text>
<text x="243.3" y="83.5">GPIO1</text>
<text x="312.3" y="82.5">+3V3</text>
<text x="379.4" y="79.7">SDA</text>
<text x="180.1" y="86.1">GPIO47</text>
<text x="180.1" y="88.6">GPIO48</text>
<text x="243.3" y="86.1">GPIO2</text>
<text x="243.3" y="88.6">GPIO3</text>
<text x="315.6" y="87.3">C_NFC1</text>
<text x="335.8" y="89.9">NFC</text>
<text x="379.4" y="84.8">SCL</text>
<text x="380" y="89.9">PN532 (I2C)</text>
<text x="180.1" y="91.1">GPIO26</text>
<text x="180.1" y="93.7">GPIO21</text>
<text x="243.3" y="91.1">GPIO4</text>
<text x="243.3" y="93.7">GPIO5</text>
<text x="315.6" y="92.4">100uF 6.3V</text>
<text x="333.2" y="94.9">J_BTN_R1</text>
<text x="381.3" y="94.9">#X_BTN_R</text>
<text x="32.1" y="97.5">Heltec V4 battery</text>
<text x="71.6" y="96">GND</text>
<text x="75.6" y="97.5">HELTEC_BAT</text>
<text x="180.1" y="96.2">GPIO20</text>
<text x="180.1" y="98.8">GPIO19</text>
<text x="243.3" y="96.2">GPIO6</text>
<text x="243.3" y="98.8">GPIO7</text>
<text x="271.8" y="101.1">GPIO expander (0x20), button inputs</text>
<text x="312.9" y="97.3">GND</text>
<text x="379.4" y="100">SW</text>
<text x="185.8" y="103.8">Heltec_J2</text>
<text x="236.6" y="103.8">Heltec_J3</text>
<text x="273.2" y="105.1">SDA_3V3</text>
<text x="273.2" y="107.6">SCL_3V3</text>
<text x="298.8" y="105.1">BTN_R_SW</text>
<text x="298.8" y="107.6">BTN_B_SW</text>
<text x="347.2" y="106.6">+5V</text>
<text x="379.4" y="105.1">COM</text>
<text x="273.2" y="110.2">AMP_SD</text>
<text x="273.2" y="112.7">LCD_RST</text>
<text x="300.3" y="112.7">LED_B_G</text>
<text x="302.1" y="110.2">BUZ_G</text>
<text x="343.4" y="108.7">GND</text>
<text x="379.4" y="110.2">LED+</text>
<text x="273.2" y="115.3">LCD_DC</text>
<text x="300.3" y="115.3">LED_R_G</text>
<text x="379.4" y="115.3">LED-</text>
<text x="333.2" y="125.4">J_BTN_B1</text>
<text x="334.8" y="120.3">BTN_R</text>
<text x="371.5" y="120.3">ONPOW LAS1-AGQ-11E/R/6V</text>
<text x="381.3" y="125.4">#X_BTN_B</text>
<text x="379.4" y="130.5">SW</text>
<text x="347.2" y="137.1">+5V</text>
<text x="379.4" y="135.6">COM</text>
<text x="343.4" y="139.2">GND</text>
<text x="379.4" y="140.7">LED+</text>
<text x="379.4" y="145.7">LED-</text>
<text x="323.1" y="153.6">+5V</text>
<text x="334.8" y="150.8">BTN_B</text>
<text x="371.5" y="150.8">ONPOW LAS1-AGQ-11E/B/6V</text>
<text x="271.8" y="159.5">Low-side drivers: button LEDs, buzzer</text>
<text x="334.2" y="158.4">J_BUZ1</text>
<text x="343.4" y="159.9">+5V</text>
<text x="203.2" y="164.6">I2S DAC and speaker amp</text>
<text x="296.7" y="163.5">BTN_R_LEDK</text>
<text x="302.1" y="166.1">BUZ_G</text>
<text x="323.5" y="164.6" transform="rotate(-90 323.5 164.6)">1N4148W</text>
<text x="328.6" y="163.5" transform="rotate(-90 328.6 163.5)">D_FLY1</text>
<text x="389.9" y="164.8">#X_BUZ</text>
<text x="389.9" y="167.3">BZ-38 buzzer</text>
<text x="204.6" y="168.6">I2S_BCLK</text>
<text x="204.6" y="171.1">I2S_LRCLK</text>
<text x="204.6" y="173.7">I2S_DIN</text>
<text x="245.1" y="168.6">AMP_SD</text>
<text x="246.3" y="171.1">SPK_N</text>
<text x="246.3" y="173.7">SPK_P</text>
<text x="296.7" y="173.7">BTN_B_LEDK</text>
<text x="300.3" y="168.6">LED_B_G</text>
<text x="300.3" y="171.1">LED_R_G</text>
<text x="335.8" y="173.7">BUZ</text>
<text x="126.1" y="177">TP_3V3</text>
<text x="127.7" y="178.8">3V3</text>
<text x="136.8" y="177">TP_5V</text>
<text x="138.4" y="178.8">5V</text>
<text x="302.1" y="176.2">BUZ_K</text>
<text x="334.2" y="183.8">J_SPK1</text>
<text x="379.9" y="185.7">#X_SPK</text>
<text x="126.9" y="190">+3V3</text>
<text x="137.6" y="190">+5V</text>
<text x="366.1" y="187.7">VISATON K 50, 8 ohm</text>
<text x="125.4" y="196.5">VBAT_SW</text>
<text x="125.9" y="194.8">TP_VSW</text>
<text x="136" y="194.8">TP_GND</text>
<text x="137.6" y="196.5">GND</text>
<text x="98.4" y="199.1">J_I2C1</text>
<text x="112.5" y="201.6">GND</text>
<text x="209.9" y="199.1">J_LCD1</text>
<text x="218.9" y="200.6">+5V</text>
<text x="258" y="199.1">#X_LCD</text>
<text x="335.8" y="199.1">SPK</text>
<text x="112.5" y="204.2">+3V3</text>
<text x="125.4" y="207.8">VBAT_SW</text>
<text x="137.6" y="205.2">GND</text>
<text x="99.9" y="211.8">I2C</text>
<text x="218.9" y="212.8">GND</text>
<text x="218.9" y="217.9">GND</text>
<text x="23.9" y="236.5">M3</text>
<text x="24" y="234.6">H1</text>
<text x="34.1" y="236.5">M3</text>
<text x="34.2" y="234.6">H2</text>
<text x="44.3" y="236.5">M3</text>
<text x="44.3" y="234.6">H3</text>
<text x="54.4" y="236.5">M3</text>
<text x="54.5" y="234.6">H4</text>
<text x="196.5" y="235.5" transform="rotate(-90 196.5 235.5)">10k</text>
<text x="198.6" y="237.9" transform="rotate(-90 198.6 237.9)">R_BLPD1</text>
<text x="193.5" y="244.6">GND</text>
<text x="211.4" y="244.8">LCD</text>
<text x="251.5" y="244.8">3.5&quot; ILI9488 SPI TFT</text>
</g>
<g font-size="1.3" fill="#a90000">
<text x="36.1" y="38">1</text>
<text x="76.7" y="38">1</text>
<text x="36.1" y="43">2</text>
<text x="76.7" y="43">2</text>
<text x="36.1" y="48.1">3</text>
<text x="36.1" y="53.2">4</text>
<text x="76.7" y="48.1">3</text>
<text x="76.7" y="53.2">4</text>
<text x="36.1" y="58.3">5</text>
<text x="76.7" y="58.3">5</text>
<text x="177.1" y="54.5">1</text>
<text x="177.1" y="57">2</text>
<text x="177.1" y="59.6">3</text>
<text x="250.7" y="54.5">1</text>
<text x="250.7" y="57">2</text>
<text x="250.7" y="59.6">3</text>
<text x="36.1" y="63.4">6</text>
<text x="76.7" y="63.4">6</text>
<text x="177.1" y="62.1">4</text>
<text x="177.1" y="64.6">5</text>
<text x="250.7" y="62.1">4</text>
<text x="250.7" y="64.6">5</text>
<text x="177.1" y="67.2">6</text>
<text x="177.1" y="69.7">7</text>
<text x="250.7" y="67.2">6</text>
<text x="250.7" y="69.7">7</text>
<text x="340.9" y="68.4">1</text>
<text x="376.5" y="68.4">1</text>
<text x="176.5" y="77.3">10</text>
<text x="177.1" y="72.3">8</text>
<text x="177.1" y="74.8">9</text>
<text x="250.1" y="77.3">10</text>
<text x="250.7" y="72.3">8</text>
<text x="250.7" y="74.8">9</text>
<text x="340.9" y="73.5">2</text>
<text x="376.5" y="73.5">2</text>
<text x="176.5" y="79.9">11</text>
<text x="176.5" y="82.4">12</text>
<text x="250.1" y="79.9">11</text>
<text x="250.1" y="82.4">12</text>
<text x="340.9" y="78.6">3</text>
<text x="340.9" y="83.7">4</text>
<text x="376.5" y="78.6">3</text>
<text x="376.5" y="83.7">4</text>
<text x="43.7" y="86.2">1</text>
<text x="76.7" y="86.2">1</text>
<text x="176.5" y="85">13</text>
<text x="176.5" y="87.5">14</text>
<text x="250.1" y="85">13</text>
<text x="250.1" y="87.5">14</text>
<text x="43.7" y="91.3">2</text>
<text x="76.7" y="91.3">2</text>
<text x="176.5" y="90">15</text>
<text x="176.5" y="92.6">16</text>
<text x="176.5" y="95.1">17</text>
<text x="250.1" y="90">15</text>
<text x="250.1" y="92.6">16</text>
<text x="250.1" y="95.1">17</text>
<text x="176.5" y="97.7">18</text>
<text x="250.1" y="97.7">18</text>
<text x="340.9" y="98.9">1</text>
<text x="376.5" y="98.9">1</text>
<text x="340.9" y="104">2</text>
<text x="376.5" y="104">2</text>
<text x="340.9" y="109.1">3</text>
<text x="376.5" y="109.1">3</text>
<text x="340.9" y="114.2">4</text>
<text x="376.5" y="114.2">4</text>
<text x="340.9" y="129.4">1</text>
<text x="376.5" y="129.4">1</text>
<text x="340.9" y="134.5">2</text>
<text x="376.5" y="134.5">2</text>
<text x="340.9" y="139.6">3</text>
<text x="376.5" y="139.6">3</text>
<text x="340.9" y="144.6">4</text>
<text x="376.5" y="144.6">4</text>
<text x="340.9" y="162.4">1</text>
<text x="340.9" y="167.5">2</text>
<text x="384.1" y="162.4">1</text>
<text x="384.1" y="167.5">2</text>
<text x="340.9" y="187.8">1</text>
<text x="381.5" y="190.4">1</text>
<text x="340.9" y="192.9">2</text>
<text x="381.5" y="192.9">2</text>
<text x="104" y="200.5">1</text>
<text x="104" y="203.1">2</text>
<text x="216.4" y="203.1">1</text>
<text x="257.1" y="203.1">1</text>
<text x="104" y="205.6">3</text>
<text x="104" y="208.1">4</text>
<text x="216.4" y="208.1">2</text>
<text x="257.1" y="208.1">2</text>
<text x="216.4" y="213.2">3</text>
<text x="257.1" y="213.2">3</text>
<text x="216.4" y="218.3">4</text>
<text x="257.1" y="218.3">4</text>
<text x="216.4" y="223.4">5</text>
<text x="257.1" y="223.4">5</text>
<text x="216.4" y="228.5">6</text>
<text x="216.4" y="233.5">7</text>
<text x="257.1" y="228.5">6</text>
<text x="257.1" y="233.5">7</text>
<text x="216.4" y="238.6">8</text>
<text x="257.1" y="238.6">8</text>
</g>
<g font-size="1.3" fill="#0000c2">
<text x="25.1" y="71.8">XH-6</text>
<text x="383.2" y="92.2">XH-4</text>
<text x="25.8" y="99.8">XH-2 to the module's SH1.25</text>
<text x="383.2" y="122.6">XH-4</text>
<text x="383.2" y="153.1">XH-4</text>
<text x="383.2" y="176">XH-2</text>
<text x="370.6" y="201.4">XH-2,</text>
<text x="377.5" y="201.4">BTL: neither side is GND</text>
<text x="254.3" y="247.1">XH-8,</text>
<text x="261.2" y="247.1">straight</text>
</g>
</svg>
